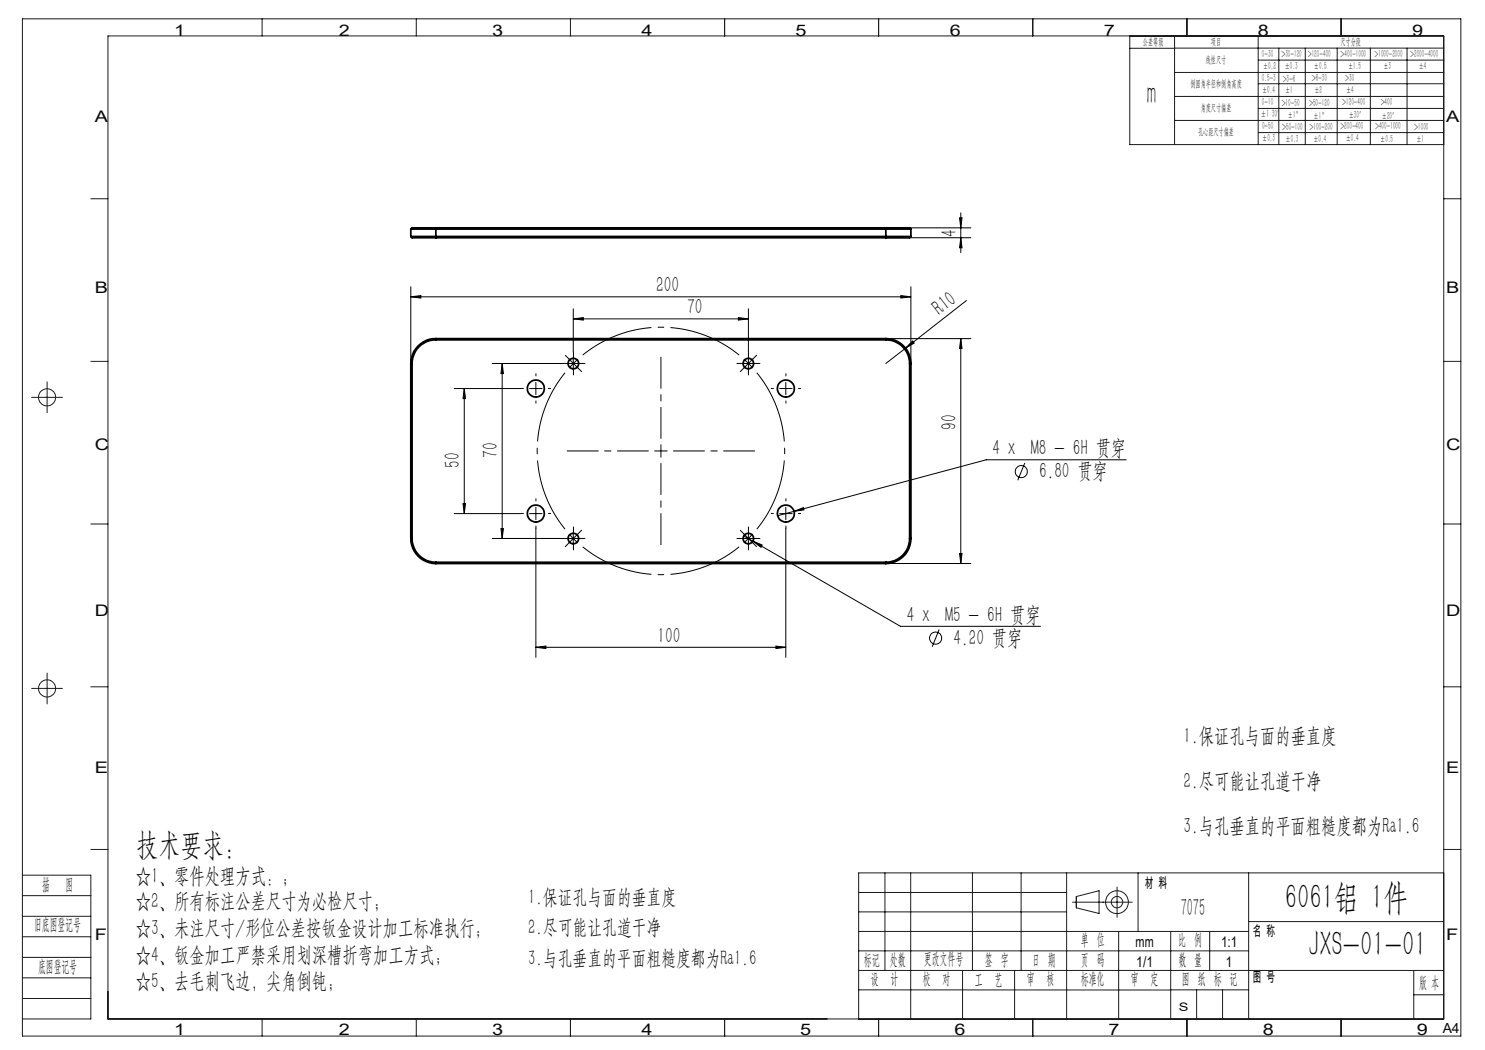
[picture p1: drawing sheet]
<svg xmlns="http://www.w3.org/2000/svg" width="297mm" height="210mm" viewBox="0 0 297 210" stroke-linecap="round" stroke-linejoin="round" font-family="sans-serif">
<g fill="none" stroke="#000" stroke-width=".2">
<path d="M82.2 59.4l2-.3v.5zM82.2 57.4v15.3M82.2 59.4h100M177.2 45.6h17M177.2 47.5h17M180.2 59.1l2 .3-2 .2zM182.2 57.4v15.3M191.9 43.6h.5l-.2 2zM192.2 47.5l.2 2.1h-.5zM192.2 42.6v7.9M90.8 77.7h13.4M92.9 77.7l.2 2h-.5z"/>
<path d="M92.9 77.7v25M98.4 72.7h14M100.4 72.7l.3 2h-.5zM100.4 72.7v35M105.9 77.7h2.5M107.2 76.5v2.4M113.4 72.7h2.5M114.7 63.8l2-.3v.5zM114.7 61.8v8.6M114.7 63.8h35M114.7 71.5v2.5M147.7 63.5l2 .3-2 .2z"/>
<path d="M148.4 72.7h2.5M149.7 61.8v8.6M149.7 71.5v2.5M155.9 77.7h2.5M157.2 76.5v2.4M177.2 67.7h17M181.1 69.6l-3.9 3.1M182.5 68.2l.3 .4-1.7 1zM192.2 67.7l.2 2h-.5zM192.2 67.7v45M193.3 60.1l-12.2 9.5M205 92.6l-1.4 3.5"/>
<path d="M225.2 92h-28l-41.7 11.1M90.8 102.7h13.4M92.6 100.7h.5l-.2 2zM98.4 107.7h14M100.2 105.7h.5l-.3 2zM105.9 102.7h2.5M107.2 105.6v25.9M107.2 101.5v2.5M113.4 107.7h2.5M113.8 106.8l.9 .9M114.7 107.7l.9 .9M114.7 107.7l-.9 .9"/>
<path d="M114.7 106.5v2.5M115.6 106.8l-.9 .9M148.4 107.7h2.5M148.8 107.2l1.8 1M149.7 106.5v2.5M150.6 108.2l1.8 .8-.2 .5zM150.6 108.2l29.5 17.1h28M155.9 102.7h2.5M157.2 101.5v2.5M157.2 105.6v25.9M158.8 102.3l1.9-.8 .1 .5zM177.2 112.7h17"/>
<path d="M191.9 110.7h.5l-.2 2zM107.2 129.5l2-.3v.5zM107.2 129.5h50M155.2 129.2l2 .3-2 .2zM187.8 125.9l-1.4 3.5"/>
<circle cx="204.2" cy="94.3" r="1.21"/>
<circle cx="187.1" cy="127.6" r="1.22"/>
</g>
<path d="M114.7 72.7l-.9 .9M114.7 72.7l.9-.9M149.7 72.7l-.9-.9M149.7 72.7l.8 .9M149.7 107.7l.8-.9M149.7 107.7l-.9 .9" fill="none" stroke="#000" stroke-width=".2" stroke-dasharray="30.5 1.3 1.3 1.3" stroke-linecap="butt"/>
<path d="M113 74.5a24.7 24.7 0 0 0 0 31.3M147.8 71a24.7 24.7 0 0 0-31.3 0M116.5 109.4a24.7 24.7 0 0 0 31.3 0M151.4 105.8a24.7 24.7 0 0 0 0-31.3" fill="none" stroke="#000" stroke-width=".2" stroke-dasharray="30.5 1.3 1.3 1.3" stroke-dashoffset="15.4" stroke-linecap="butt"/>
<g fill="none" stroke="#191924" stroke-width=".2">
<path d="M4.5 3.8h287.7v203.4h-287.7zM52.4 3.8v3.4M83.3 3.8v3.4M114.1 3.8v3.4M144.9 3.8v3.4M175.7 3.8v3.4M206.6 3.8v3.4M226 7.2v21.7h62.7M226 9.7h8.9M234.9 7.2v21.7M234.9 9.6h53.8M234.9 14.5h53.8"/>
<path d="M234.9 19.3h53.8M237.4 3.8v3.4M251.6 7.2v21.7M251.7 12h37M251.7 16.7h37M255.8 9.6v19.3M261.1 9.6v19.3M267.4 9.6v19.3M268.2 3.8v3.4M274.1 9.6v7.2M274.1 16.9v12M281.4 9.6v7.2"/>
<path d="M281.4 16.9v12M18.2 39.7h3.4M234.9 24.1h53.8M251.7 21.7h37M251.7 26.5h37M288.7 39.7h3.5M6.3 79.5h6.2M9.4 76.4v6.1M18.2 72.3h3.4M288.7 72.3h3.5M18.2 104.8h3.4M288.7 104.8h3.5"/>
<path d="M6.3 137.7h6.2M9.4 134.6v6.2M18.2 137.4h3.4M288.7 137.4h3.5M4.5 175h13.7v28.8h-13.7M4.5 179.1h13.7M18.2 169.9h3.4M171.7 178.5h41.6M177 174.6v19.5M182.1 174.6v29.2M194.5 174.6v19.5M204.2 174.6v19.5"/>
<path d="M213.3 174.6v29.2M215.3 179.3l4.5-1.2v4.6l-4.5-1.1zM223.4 177.4v6.1M227.6 174.6v11.7M249.7 174.6v29.2M288.7 174.6h-117v29.2h117M288.7 169.9h3.5M4.5 191.5h13.7M4.5 183.3h13.7M4.5 187.4h13.7M4.5 195.6h13.7M4.5 199.7h13.7"/>
<path d="M171.7 194.1h117M171.7 198h62.4M171.7 190.2h78M171.7 182.4h41.6M171.7 186.3h78M192.5 194.1v9.7M202.9 194.1v9.7M214.5 180.4h11.9M223.7 186.3v17.5M234.1 198h15.6M234.1 186.3v17.5M239.3 198v5.8"/>
<path d="M241.9 186.3v7.8M244.5 198v5.8M249.7 184.3h39M282.8 194.1v9.7M282.8 199h5.9M52.4 203.8v3.4M83.3 203.8v3.4M114.1 203.8v3.4M144.9 203.8v3.4M175.7 203.8v3.4M206.6 203.8v3.4M237.4 203.8v3.4"/>
<path d="M268.2 203.8v3.4M288.7 203.8h-267.1v-196.6h267.1v196.6"/>
<circle cx="9.4" cy="79.5" r="1.71"/>
<circle cx="9.4" cy="137.7" r="1.71"/>
<circle cx="223.4" cy="180.4" r="2.28"/>
<circle cx="223.4" cy="180.4" r="1.14"/>
</g>
<g fill="none" stroke="#000" stroke-width=".2" stroke-dasharray="30.5 1.3 1.3 1.3">
<path d="M104.7 77.7h-.5M107.2 75.2v-.5M109.7 77.7h.4M113.4 72.7h-1M113.8 71.8l-.7-.7M114.7 72.7l-.9-.9M114.7 72.7l.9 .9M114.7 71.4v-1M114.7 73.9v1.1M115.6 73.6l.7 .7M115.9 72.7h1.1M148.4 72.7h-1"/>
<path d="M148.8 73.6l-.7 .7M149.7 72.7l.9-.9M149.7 72.7l-.9 .9M149.7 71.4v-1M149.7 73.9v1.1M150.6 71.8l.7-.7M150.9 72.7h1.1M154.7 77.7h-.5M157.2 75.2v-.5M159.7 77.7h.4M107.2 80.2v.4M132.2 90.2v-1.3"/>
<path d="M132.2 90.2h-1.3M132.2 90.2v1.2M132.2 90.2h1.2M157.2 80.2v.4M104.7 102.7h-.5M107.2 100.2v-.5M107.2 105.2v.4M109.7 102.7h.4M113.4 107.7h-1M113.8 108.6l-.7 .7M114.7 106.4v-1M114.7 108.9v1.1"/>
<path d="M115.6 106.8l.7-.7M115.9 107.7h1.1M148.4 107.7h-1M148.8 106.8l-.7-.7M149.7 107.7l.9 .9M149.7 107.7l-.9-.9M149.7 106.4v-1M149.7 108.9v1.1M150.6 108.6l.7 .7M150.9 107.7h1.1M154.7 102.7h-.5M157.2 100.2v-.5"/>
<path d="M157.2 105.2v.4M159.7 102.7h.4"/>
</g>
<path d="M129.7 90.2h-16.3M132.2 87.7v-16.3M132.2 92.7v16.2M134.7 90.2h16.2" fill="none" stroke="#000" stroke-width=".2" stroke-dasharray="30.5 1.3 1.3 1.3" stroke-dashoffset="24.3"/>
<g fill="#000">
<path d="M182.5 68.2l.3 .4-1.7 1z"/>
<path d="M82.2 59.4l2-.3v.5zM180.2 59.1l2 .3-2 .2zM107.2 129.5l2-.3v.5zM155.2 129.2l2 .3-2 .2zM150.6 108.2l1.6 1.3 .2-.5zM158.8 102.3l2-.3-.1-.5z"/>
<path d="M191.9 43.6h.5l-.2 2zM192.2 47.5l.2 2.1h-.5zM192.2 67.7l.2 2h-.5zM191.9 110.7h.5l-.2 2zM92.9 77.7l.2 2h-.5zM92.6 100.7h.5l-.2 2zM100.4 72.7l.3 2h-.5zM100.2 105.7h.5l-.3 2z"/>
<path d="M147.7 63.5l2 .3-2 .2zM114.7 63.8l2-.3v.5z"/>
</g>
<g fill="none" stroke="#000" stroke-width=".35">
<path d="M82.2 45.8h100M82.2 47.3h100M82.2 47.3l.2 .2h4.8M82.2 45.8v1.5M87.2 45.6h-4.8l-.2 .2M87.2 45.6v1.9M87.2 47.5h90M87.2 45.6h90M177.2 45.6h4.7l.3 .2M177.2 45.6v1.9M182.2 47.3l-.3 .2h-4.7M182.2 45.8v1.5"/>
<path d="M82.2 72.7v35M82.2 72.7h.2M82.4 72.7v35M87.2 67.7a5 5 0 0 0-5 5M87.2 68a4.8 4.8 0 0 0-4.8 4.7M87.2 67.7v.3M87.2 67.7h90M87.2 68h90M177.2 68a4.8 4.8 0 0 1 4.7 4.7M177.2 67.7a5 5 0 0 1 5 5M177.2 67.7v.3M181.9 72.7h.3"/>
<path d="M181.9 72.7v35M182.2 72.7v35M82.2 107.7a5 5 0 0 0 5 5M82.2 107.7h.2M82.4 107.7a4.8 4.8 0 0 0 4.8 4.8M87.2 112.5v.2M87.2 112.5h90M87.2 112.7h90M177.2 112.5v.2M181.9 107.7a4.8 4.8 0 0 1-4.7 4.8M181.9 107.7h.3M182.2 107.7a5 5 0 0 1-5 5"/>
<circle cx="107.2" cy="77.7" r="1.7"/>
<circle cx="114.7" cy="72.7" r="1.06"/>
<circle cx="149.7" cy="72.7" r="1.06"/>
<circle cx="157.2" cy="77.7" r="1.7"/>
<circle cx="107.2" cy="102.7" r="1.7"/>
<circle cx="114.7" cy="107.7" r="1.06"/>
<circle cx="149.7" cy="107.7" r="1.06"/>
<circle cx="157.2" cy="102.7" r="1.7"/>
</g>
<g font-size="7.1">
<text x="257" y="181.8">6061铝 1件</text>
<text x="261.7" y="191.1">JXS-01-01</text>
</g>
<text font-size="6.3" fill="#0a0605" x="229.4" y="20.8">m</text>
<text font-size="6.3" x="27.3" y="170.9">技术要求：</text>
<text font-size="5" fill="#0a0605" x="236.1" y="183.2">7075</text>
<g font-size="4.4">
<text x="191.3" y="47.5" transform="rotate(-90 191.3 47.5)">4</text>
<text x="131.2" y="58.5">200</text>
<text x="137.4" y="62.9">70</text>
<text x="187.9" y="63.2" transform="rotate(-38 187.9 63.2)">R10</text>
<text x="191.3" y="86" transform="rotate(-90 191.3 86)">90</text>
<text x="92" y="93.6" transform="rotate(-90 92 93.6)">50</text>
<text x="99.6" y="91.6" transform="rotate(-90 99.6 91.6)">70</text>
<text x="198.5" y="91.1">4 x M8 - 6H 贯穿</text>
<text x="207.8" y="95.6">6.80 贯穿</text>
<text x="181.4" y="124.4">4 x M5 - 6H 贯穿</text>
<text x="131.5" y="128.6">100</text>
<text x="190.7" y="128.9">4.20 贯穿</text>
<text x="236.7" y="148.6">1.保证孔与面的垂直度</text>
<text x="236.7" y="157.6">2.尽可能让孔道干净</text>
<text x="236.7" y="166.6">3.与孔垂直的平面粗糙度都为Ra1.6</text>
<text x="27.2" y="176.7">☆1、零件处理方式：；</text>
</g>
<g font-size="4.4" fill="#0a0605">
<text x="27.2" y="181.7">☆2、所有标注公差尺寸为必检尺寸；</text>
<text x="27.2" y="187">☆3、未注尺寸/形位公差按钣金设计加工标准执行；</text>
<text x="27.2" y="192.3">☆4、钣金加工严禁采用划深槽折弯加工方式；</text>
<text x="27.2" y="197.7">☆5、去毛刺飞边，尖角倒钝；</text>
</g>
<g font-size="4.2">
<text x="105.6" y="180.8">1.保证孔与面的垂直度</text>
<text x="105.6" y="186.9">2.尽可能让孔道干净</text>
<text x="105.6" y="192.9">3.与孔垂直的平面粗糙度都为Ra1.6</text>
</g>
<g font-size="3.4" fill="#0a0605">
<text x="8.4" y="178">描</text>
<text x="13.1" y="178">图</text>
<text x="6.8" y="186">旧底图登记号</text>
<text x="7.6" y="194.4">底图登记号</text>
</g>
<g font-size="3.3" fill="#0a0605">
<text x="216.2" y="189">单 位</text>
<text x="235.7" y="189">比 例</text>
<text x="172.8" y="192.9">标记</text>
<text x="174.2" y="196.7">设</text>
<text x="178" y="192.9">处数</text>
<text x="178.1" y="196.7">计</text>
<text x="184.6" y="196.8">校</text>
<text x="184.8" y="192.9">更改文件号</text>
<text x="188.5" y="196.8">对</text>
<text x="195" y="196.9">工</text>
<text x="197" y="192.9">签 字</text>
<text x="198.9" y="196.9">艺</text>
<text x="205.4" y="196.8">审</text>
<text x="206.4" y="192.9">日 期</text>
<text x="209.3" y="196.8">核</text>
<text x="216.2" y="196.8">标准化</text>
<text x="216.2" y="193">页 码</text>
<text x="226.2" y="196.8">审</text>
<text x="230.1" y="196.8">定</text>
<text x="235.7" y="192.9">数 量</text>
<text x="236.4" y="196.8">图 纸 标 记</text>
<text x="283.8" y="197.5">版 本</text>
</g>
<g font-size="3.2" fill="#0a0605">
<text x="34.9" y="7.2">1</text>
<text x="67.8" y="7.2">2</text>
<text x="98.4" y="7.1">3</text>
<text x="128.3" y="7.2">4</text>
<text x="159.1" y="7.1">5</text>
<text x="190" y="7.1">6</text>
<text x="220.8" y="7.2">7</text>
<text x="251.6" y="7.1">8</text>
<text x="282.4" y="7.1">9</text>
<text x="19" y="24.3">A</text>
<text x="289.2" y="24.3">A</text>
<text x="19" y="58.6">B</text>
<text x="289.2" y="58.6">B</text>
<text x="19" y="90">C</text>
<text x="289.2" y="90">C</text>
<text x="19" y="123.1">D</text>
<text x="289.2" y="123.1">D</text>
<text x="19" y="154.6">E</text>
<text x="289.2" y="154.6">E</text>
<text x="19" y="187.9">F</text>
<text x="289.2" y="187.9">F</text>
<text x="34.9" y="207">1</text>
<text x="67.8" y="207">2</text>
<text x="98.4" y="207">3</text>
<text x="128.3" y="207">4</text>
<text x="160.1" y="207">5</text>
<text x="190.9" y="207">6</text>
<text x="221.7" y="207">7</text>
<text x="252.5" y="207">8</text>
<text x="283.4" y="207">9</text>
</g>
<g font-size="3" fill="#0a0605">
<text x="227.1" y="189.5">mm</text>
<text x="244.2" y="189.5">1:1</text>
<text x="227.3" y="193.3">1/1</text>
<text x="245.2" y="193.4">1</text>
</g>
<g font-size="2.8" fill="#0a0605">
<text x="229" y="177.6">材 料</text>
<text x="250.6" y="187.2">名 称</text>
<text x="250.6" y="196.4">图 号</text>
<text x="288.5" y="206.5">A4</text>
</g>
<text font-size="2.3" fill="#0a0605" x="235.8" y="202.1">S</text>
<text font-size="2.1" fill="#0a0605" x="252.2" y="23.4">±1 30′ ±1</text>
<g font-size="2" fill="#0a0605">
<text x="228.6" y="8.9">公差等级</text>
<text x="242.2" y="9">项目</text>
<text x="252.4" y="11.4">0-30</text>
<text x="256.3" y="11.3">&gt;30-120</text>
<text x="261.6" y="11.4">&gt;120-400</text>
<text x="268.1" y="8.9">尺寸分段</text>
<text x="268.1" y="11.4">&gt;400-1000</text>
<text x="274.9" y="11.4">&gt;1000-2000</text>
<text x="282" y="11.5">&gt;2000-4000</text>
<text x="238.1" y="17.4">倒圆角半径和倒角高度</text>
<text x="241.2" y="12.5">线性尺寸</text>
<text x="252.4" y="16.3">0.5-3</text>
<text x="252.6" y="13.9">±0.2</text>
<text x="256.5" y="16.4">&gt;3-6</text>
<text x="257" y="13.8">±0.3</text>
<text x="262.4" y="16.2">&gt;6-30</text>
<text x="262.8" y="13.9">±0.5</text>
<text x="269" y="16.2">&gt;30</text>
<text x="269.6" y="13.8">±1.5</text>
<text x="276.7" y="13.8">±3</text>
<text x="283.8" y="13.8">±4</text>
<text x="240.1" y="22.2">角度尺寸偏差</text>
<text x="252.4" y="21">0-10</text>
<text x="252.4" y="18.5">±0.4</text>
<text x="256.3" y="21.1">&gt;10-50</text>
<text x="257" y="18.6">±1</text>
<text x="261.8" y="21.1">&gt;50-120</text>
<text x="262.7" y="23.8">±1°</text>
<text x="262.9" y="18.7">±2</text>
<text x="268.4" y="21">&gt;120-400</text>
<text x="269.2" y="18.6">±4</text>
<text x="269.7" y="23.7">±30′</text>
<text x="276.1" y="21">&gt;400</text>
<text x="276.4" y="23.8">±20′</text>
<text x="239.6" y="27.1">孔心距尺寸偏差</text>
<text x="252.4" y="25.9">0-50</text>
<text x="252.4" y="28.2">±0.3</text>
<text x="256.4" y="26">&gt;50-100</text>
<text x="257.1" y="28.3">±0.3</text>
<text x="261.9" y="26">&gt;100-200</text>
<text x="262.7" y="28.4">±0.4</text>
<text x="268.1" y="25.9">&gt;200-400</text>
<text x="269.2" y="28.2">±0.4</text>
<text x="275" y="25.8">&gt;400-1000</text>
<text x="276.1" y="28.3">±0.5</text>
<text x="282.9" y="26">&gt;1000</text>
<text x="283.3" y="28.4">±1</text>
</g>
<text font-size="1.9" fill="#0a0605" x="259.1" y="23.7">°</text>
</svg>
